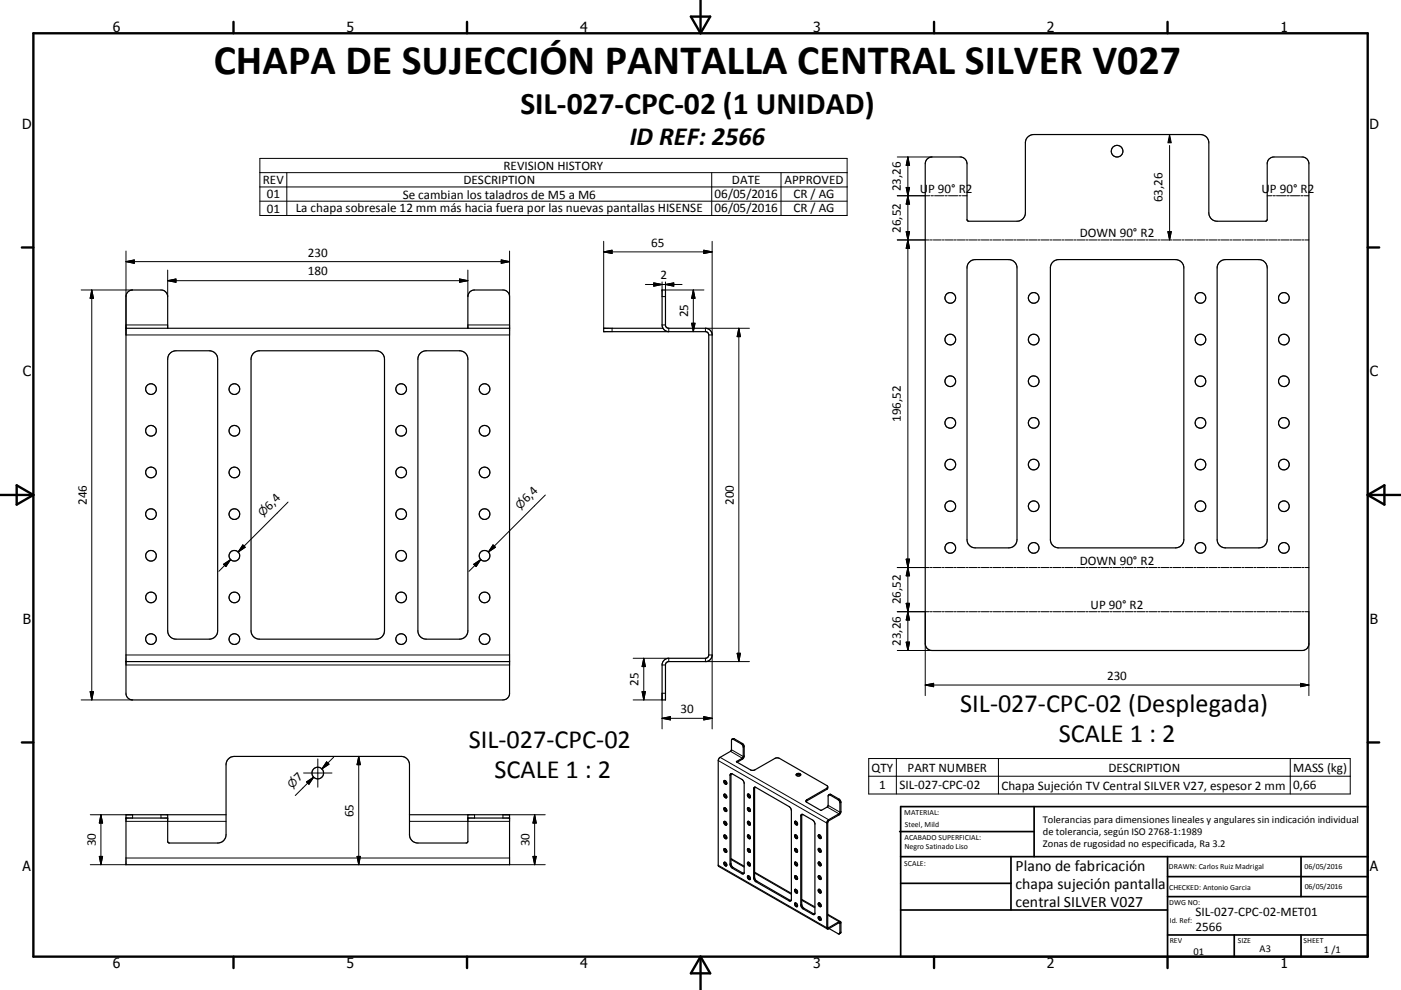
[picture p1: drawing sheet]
<svg xmlns="http://www.w3.org/2000/svg" width="420mm" height="297mm" viewBox="0 0 420 297" stroke-linecap="round" stroke-linejoin="round" font-family="sans-serif">
<g fill="none" stroke="#000" stroke-width=".36">
<path d="M277.9 47.8l.8-.6 .7-.1h8.5a2.07 2.07 0 0 1 2 2l.1 17 .4 .3h14.5a2.5 2.5 0 0 0 2.5-2.5v-21a2.5 2.5 0 0 1 2.5-2.5h50a2.49 2.49 0 0 1 2.5 2.5v21a2.5 2.5 0 0 0 2.5 2.5l14.8-.1 .2-.4v-16.8a1.97 1.97 0 0 1 2-2h8.5a2.02 2.02 0 0 1 2 2v144.1a1.98 1.98 0 0 1-2 2h-111a2.06 2.06 0 0 1-2-2v-144.1zM290.5 78.7l.6-.4 1-.4h10.3a2.5 2.5 0 0 1 2.5 2.5v81.5a2.5 2.5 0 0 1-2.5 2.5h-10a2.5 2.5 0 0 1-2.5-2.5v-81.5l.2-1.1zM315.5 78.7l.9-.6 1-.2h35a2.49 2.49 0 0 1 2.5 2.5v81.5a2.49 2.49 0 0 1-2.5 2.5h-35a2.5 2.5 0 0 1-2.5-2.5v-81.5l.1-.7zM365.8 78.5l.9-.5 .7-.1h10a2.5 2.5 0 0 1 2.5 2.5v81.5a2.51 2.51 0 0 1-2.5 2.5h-10a2.49 2.49 0 0 1-2.5-2.5v-81.5l.2-1.1zM37.8 98.5h115M50.3 98.5v-9.5a2.02 2.02 0 0 0-2-2h-8.5a1.97 1.97 0 0 0-2 2v119a1.97 1.97 0 0 0 2 2h111a1.98 1.98 0 0 0 2-2v-119a1.98 1.98 0 0 0-2-2h-8.5a1.97 1.97 0 0 0-2 2v9.5M181 98.5h17.8l-.3-1v-10.5h1v10.5l.4 .8 .6 .2h11a2.03 2.03 0 0 1 2 2v96a2.04 2.04 0 0 1-2 2h-11l-.6 .2-.4 .8v10.5h-1v-10.5a2.03 2.03 0 0 1 2-2h11l.6-.2 .4-.8v-96.2l-.4-.6-.6-.2h-30.5zM198.8 98.5l.7 .7 1 .3M50.9 106.1l.8-.6 1.1-.3h10a2.51 2.51 0 0 1 2.5 2.6v81.4a2.5 2.5 0 0 1-2.5 2.6h-10a2.51 2.51 0 0 1-2.5-2.6v-81.4l.1-.8zM75.9 106.1l.8-.6 1.1-.3h35a2.51 2.51 0 0 1 2.5 2.6v81.4a2.5 2.5 0 0 1-2.5 2.6h-35a2.51 2.51 0 0 1-2.5-2.6v-81.4zM125.9 106.1l.8-.6 1.1-.3h10a2.51 2.51 0 0 1 2.5 2.6v81.4a2.5 2.5 0 0 1-2.5 2.6h-10a2.51 2.51 0 0 1-2.5-2.6v-81.4l.1-.8zM37.8 198.5h115"/>
<path d="M217.3 238.2a.6 .6 0 0 0-.2 .8 .6 .6 0 0 0 .8 .3M217.3 234.1a.6 .6 0 0 0-.2 .8 .6 .6 0 0 0 .8 .3M217.3 234.1a.85 .85 0 0 1 .6 1.1M217.3 238.2a.85 .85 0 0 1 .6 1.1M217.3 234.1l.1 .7 .5 .3M217.3 238.2l.1 .6 .5 .4M219.2 232.1l-.1 27 .6 1.1 3.3 1.8M219.3 232.1l-.4 .5v26.8l.7 1.1 2.8 1.6 .6-.1M219.3 232.1l3.3 1.8 .5 1-.1 27.1M219.5 221.8l2.9 1.5 .4 .7v3.1l-.2 .4-1.8 1 4.3 2.5h1.1l6.1-3.5 1-.1 14.6 8.3a.69 .69 0 0 1 0 1.1l-6.2 3.7M219.5 221.8l.6-.2 2.6 1.5 .4 .7-.1 3.6-2 1.3M219.5 221.8l-.3 3.4-3.3 2-.6 1 .1 31.7 32.6 18.8"/>
<path d="M224.1 238.3a.6 .6 0 0 1 .8 .3 .6 .6 0 0 1-.2 .8 .91 .91 0 0 1-.6-1.1zM224.4 238.2l.1 .6 .5 .4M226.1 236.3h.5l9.9 5.7 .7 .8 .1 27-.3 .5-.5-.1-9.9-5.6-.6-.9v-27.2zM226.3 236.2v27.4l.5 .7 10.4 5.9M238.7 232.6a.95 .95 0 0 1 1.3 0M238.8 232.2a.7 .7 0 0 1 .7-.2 .7 .7 0 0 1 .5 .6 .71 .71 0 0 1-.7 .2 .71 .71 0 0 1-.5-.6zM248.2 236.2l-6.3 3.7-.2 .6M248.5 238.5l-.2 .3v2.9l-.3 .4-1.8 1-4.5-2.6M248.5 238.5l.5-.2 2.8 1.7 .3 .7v2.8l-.6 1-3.1 1.8-.2 .3v31.6l.2 .1 3.1-1.8h.4M248.5 238.5h.4l2.8 1.8 .1 3.5-.3 .4-3.1 1.7-.5 .8v31.8l.1 .2M37.8 245.4h12.5M50.3 244.4v8l.3 .5h14.7a2.5 2.5 0 0 0 2.5-2.5v-21a2.51 2.51 0 0 1 2.5-2.5h50a2.5 2.5 0 0 1 2.5 2.5v21a2.51 2.51 0 0 0 2.5 2.5h14.6l.4-.5v-8"/>
<path d="M67.8 244.4h-30v15h115v-15h-30M140.3 245.4h12.5M217.1 242.4a.61 .61 0 0 1 .7 .3 .61 .61 0 0 1-.2 .8 .89 .89 0 0 1-.5-1.1zM217.1 250.5a.64 .64 0 0 1 .7 .4 .64 .64 0 0 1-.2 .7 .81 .81 0 0 1-.5-1.1zM217.1 254.6a.64 .64 0 0 1 .7 .4 .64 .64 0 0 1-.2 .7 .81 .81 0 0 1-.5-1.1zM217.3 258.7a.6 .6 0 0 0-.2 .7 .6 .6 0 0 0 .8 .3M217.3 246.4a.6 .6 0 0 0-.1 .8 .6 .6 0 0 0 .7 .2M217.3 258.7a.85 .85 0 0 1 .6 1M217.3 246.4a.82 .82 0 0 1 .6 1M217.3 258.8l.2 .6 .4 .3M217.3 258.7v.1M217.3 242.3l.1 .6 .5 .4"/>
<path d="M217.3 246.4l.1 .6 .5 .4M217.3 250.5l.1 .6 .5 .4M217.3 254.6l.1 .6 .5 .4M217.4 258.7l-.1 .1M219.1 257.7l4 2.2M224.1 246.5a.6 .6 0 0 1 .8 .3 .6 .6 0 0 1-.2 .8 .91 .91 0 0 1-.6-1.1zM224.1 250.6a.6 .6 0 0 1 .7 .3 .6 .6 0 0 1-.1 .7 .9 .9 0 0 1-.6-1zM224.1 254.7a.6 .6 0 0 1 .8 .3 .6 .6 0 0 1-.2 .7 .9 .9 0 0 1-.6-1zM224.1 258.8a.59 .59 0 0 1 .7 .2 .59 .59 0 0 1-.1 .8 .85 .85 0 0 1-.6-1zM224.1 242.4a.6 .6 0 0 1 .8 .3 .6 .6 0 0 1-.2 .8 .91 .91 0 0 1-.6-1.1zM224.4 254.6l.1 .6 .5 .4M224.4 246.4l.1 .6 .5 .4"/>
<path d="M224.4 242.3l.1 .6 .5 .4M224.4 258.7l.1 .6 .5 .3M224.4 250.5l.1 .6 .5 .4M238.3 246.5a.59 .59 0 0 1 .7 .3 .59 .59 0 0 1-.2 .7 .86 .86 0 0 1-.5-1zM238.3 254.6a.66 .66 0 0 1 .7 .3 .66 .66 0 0 1-.1 .8 .82 .82 0 0 1-.6-1.1zM238.5 258.6a.6 .6 0 0 0-.1 .8 .6 .6 0 0 0 .7 .2M238.5 250.5a.6 .6 0 0 0-.1 .7 .6 .6 0 0 0 .7 .3M238.5 258.6a.82 .82 0 0 1 .6 1M238.5 250.5a.85 .85 0 0 1 .6 1M238.5 258.6l.1 .6 .5 .4M238.5 246.4l.1 .6 .5 .4M238.5 250.5l.1 .6 .5 .3"/>
<path d="M238.5 254.5l.1 .6 .5 .4M240.2 244.4l.4-.1 3.2 1.8 .5 1v27l-.2 .3-3.5-1.8-.5-1.1v-26.7zM240.5 244.3l-.1 27 .5 1.1 3.3 1.9M245.4 250.5a.6 .6 0 0 1 .7 .3 .6 .6 0 0 1-.2 .8 .85 .85 0 0 1-.5-1.1zM245.4 254.6a.6 .6 0 0 1 .7 .3 .6 .6 0 0 1-.2 .8 .85 .85 0 0 1-.5-1.1zM245.4 258.6a.63 .63 0 0 1 .7 .4 .63 .63 0 0 1-.2 .8 .79 .79 0 0 1-.5-1.2zM245.6 258.6l.1 .6 .5 .4M245.6 250.4l.1 .6 .5 .4M245.6 254.5l.1 .6 .5 .4M224.1 262.8a.59 .59 0 0 1 .7 .3 .59 .59 0 0 1-.1 .8 .86 .86 0 0 1-.6-1.1zM224.4 262.7l.1 .7 .5 .3M226.2 261.7l11.1 6.3"/>
<path d="M238.3 262.8a.6 .6 0 0 1 .7 .3 .6 .6 0 0 1-.2 .8 .9 .9 0 0 1-.5-1.1zM238.3 266.9a.6 .6 0 0 1 .7 .3 .6 .6 0 0 1-.2 .8 .9 .9 0 0 1-.5-1.1zM238.5 270.9a.6 .6 0 0 0-.1 .7 .6 .6 0 0 0 .7 .3M238.5 270.9l.5 .4 .1 .6M238.5 262.7l.1 .6 .5 .4M238.5 266.8l.1 .6 .5 .4M238.5 270.9l.1 .6 .5 .4M240.4 269.8l3.9 2.3M245.4 266.9a.59 .59 0 0 1 .7 .3 .59 .59 0 0 1-.2 .7 .81 .81 0 0 1-.5-1zM245.4 271a.59 .59 0 0 1 .7 .3 .59 .59 0 0 1-.2 .7 .81 .81 0 0 1-.5-1zM245.4 275a.66 .66 0 0 1 .6 .4 .66 .66 0 0 1 0 .7 .79 .79 0 0 1-.6-1.1zM245.4 262.7a.63 .63 0 0 1 .7 .4 .63 .63 0 0 1-.2 .8 .79 .79 0 0 1-.5-1.2z"/>
<path d="M245.6 275l.1 .6 .5 .4M245.6 266.8l.1 .6 .5 .4M245.6 270.9l.1 .6 .5 .4M245.6 262.7l.1 .6 .5 .4M248 278.7l.4-.1 3.3-1.8v3.4M248.2 274.3l3.7 2.2M248.6 278.6l3.1 1.6M251.9 276.5l.2 .3v2.8l-.4 .6"/>
<circle cx="334.9" cy="45.4" r="1.75"/>
<circle cx="284.9" cy="89.4" r="1.6"/>
<circle cx="309.9" cy="89.4" r="1.6"/>
<circle cx="359.9" cy="89.4" r="1.6"/>
<circle cx="384.9" cy="89.4" r="1.6"/>
<circle cx="45.3" cy="116.7" r="1.6"/>
<circle cx="70.3" cy="116.7" r="1.6"/>
<circle cx="120.3" cy="116.7" r="1.6"/>
<circle cx="145.3" cy="116.7" r="1.6"/>
<circle cx="284.9" cy="101.9" r="1.6"/>
<circle cx="284.9" cy="114.4" r="1.6"/>
<circle cx="309.9" cy="101.9" r="1.61"/>
<circle cx="309.9" cy="114.4" r="1.61"/>
<circle cx="359.9" cy="114.4" r="1.6"/>
<circle cx="359.9" cy="101.9" r="1.6"/>
<circle cx="384.9" cy="101.9" r="1.61"/>
<circle cx="384.9" cy="114.4" r="1.6"/>
<circle cx="45.3" cy="129.2" r="1.6"/>
<circle cx="70.3" cy="129.2" r="1.61"/>
<circle cx="120.3" cy="129.2" r="1.61"/>
<circle cx="145.3" cy="129.2" r="1.6"/>
<circle cx="284.9" cy="139.4" r="1.6"/>
<circle cx="284.9" cy="126.9" r="1.6"/>
<circle cx="309.9" cy="139.4" r="1.6"/>
<circle cx="309.9" cy="126.9" r="1.6"/>
<circle cx="359.9" cy="126.9" r="1.6"/>
<circle cx="359.9" cy="139.4" r="1.59"/>
<circle cx="384.9" cy="139.4" r="1.59"/>
<circle cx="384.9" cy="126.9" r="1.59"/>
<circle cx="45.3" cy="141.7" r="1.6"/>
<circle cx="45.3" cy="154.2" r="1.59"/>
<circle cx="70.3" cy="154.2" r="1.6"/>
<circle cx="70.3" cy="141.7" r="1.6"/>
<circle cx="120.3" cy="141.7" r="1.61"/>
<circle cx="120.3" cy="154.2" r="1.6"/>
<circle cx="145.3" cy="141.7" r="1.6"/>
<circle cx="145.3" cy="154.2" r="1.59"/>
<circle cx="284.9" cy="151.9" r="1.6"/>
<circle cx="309.9" cy="151.9" r="1.6"/>
<circle cx="359.9" cy="151.9" r="1.59"/>
<circle cx="384.9" cy="151.9" r="1.59"/>
<circle cx="45.3" cy="179.2" r="1.61"/>
<circle cx="45.3" cy="166.7" r="1.6"/>
<circle cx="70.3" cy="179.2" r="1.6"/>
<circle cx="70.3" cy="166.7" r="1.61"/>
<circle cx="120.3" cy="166.7" r="1.61"/>
<circle cx="120.3" cy="179.2" r="1.6"/>
<circle cx="145.3" cy="179.2" r="1.59"/>
<circle cx="145.3" cy="166.7" r="1.59"/>
<circle cx="284.9" cy="164.4" r="1.6"/>
<circle cx="309.9" cy="164.4" r="1.61"/>
<circle cx="359.9" cy="164.4" r="1.6"/>
<circle cx="384.9" cy="164.4" r="1.6"/>
<circle cx="45.3" cy="191.7" r="1.6"/>
<circle cx="70.3" cy="191.7" r="1.6"/>
<circle cx="120.3" cy="191.7" r="1.6"/>
<circle cx="145.3" cy="191.7" r="1.59"/>
<circle cx="95.3" cy="231.9" r="1.75"/>
</g>
<g fill="none" stroke="#000" stroke-width=".3">
<path d="M77.9 47.5h176.1v17.1h-176.1zM77.9 51.8h176.1M77.9 56.1h176.1M86 51.8v12.8M213.4 51.8v12.8M234.2 51.8v12.8M269 58.7h9.8M269 47.1h10.4M271.7 56.2h1l-.5 2.5zM272.2 47.1v148.1M272.2 47.1l.5 2.5h-1zM272.2 58.7l.5 2.5h-1z"/>
<path d="M279.1 58.7h.7M280.2 58.7h2.8M283.3 58.7h.7M284.4 58.7h2.7M287.5 58.7h.7M288.5 58.7h1.4M350.7 43.6v28.4M379.9 58.7h1.4M381.6 58.7h.8M382.7 58.7h2.8M385.8 58.7h.7M386.9 58.7h2.7"/>
<path d="M390 58.7h.7M391 58.7h1.4M37.8 75.3v25.2h115v-25.2M37.8 78.5h115M37.8 78.5l2.5-.5v1zM77.9 60.4h176.1M150.3 78l2.5 .5-2.5 .5zM181 75.6l2.5-.5v1zM181 75.6h32.5M181 72.4v26.1M211 75.1l2.5 .5-2.5 .5zM213.5 72.4v28.1h-1"/>
<path d="M269 72h9.6M271.7 69.5l1 5h-1l1-5zM278.9 72h.6M279.8 72h2.4M282.5 72h.6M283.4 72h2.4M286.1 72h.6M287 72h2.4M289.7 72h.6M290.6 72h2.4M293.3 72h.6M294.2 72h2.4"/>
<path d="M296.9 72h.6M297.8 72h2.4M300.5 72h.6M301.4 72h2.4M304.1 72h.6M305 72h2.4M307.6 72h.7M308.6 72h2.3M311.3 72h.5M312.1 72h2.4M314.8 72h.6M315.8 72h2.3"/>
<path d="M318.4 72h.6M319.3 72h2.4M322 72h.6M322.9 72h2.4M325.6 72h.6M326.5 72h2.4M329.2 72h.6M330.1 72h2.4M332.8 72h.6M333.7 72h2.4M336.4 72h.6M337.3 72h2.4"/>
<path d="M340 72h.6M340.9 72h2.4M343.6 72h.6M344.5 72h2.4M347.2 72h.6M348.1 72h2.4M350.1 69.5h1.1l-.5 2.5zM350.8 72h.6M351.7 72h2.4M354.4 72h.6M355.3 72h2.4M358 72h.6"/>
<path d="M358.9 72h2.4M361.6 72h.6M362.5 72h2.4M365.2 72h.6M366.1 72h2.4M368.8 72h.6M369.7 72h2.3M372.3 72h.7M373.2 72h2.5M376 72h.5M376.8 72h2.4M379.5 72h.6"/>
<path d="M380.4 72h2.4M383.1 72h.6M384 72h2.4M386.7 72h.6M387.6 72h2.4M390.3 72h.6M391.2 72h1.2M24.3 87h15.5M27.5 87l.5 2.5h-1zM27.5 87v123M37.8 97.5h12.5M50.3 84.2h90"/>
<path d="M50.3 84.2l2.5-.5v1zM50.3 81v8M137.8 83.7l2.5 .5-2.5 .5zM140.3 97.5h12.5M140.3 81v8M183.5 98.5v1M193.5 85.3h11M196 84.9l2.5 .4-2.5 .6zM198.5 97.5h1M198.5 89h1M198.5 84.6v2.4M199.5 84.6v2.4h11.5"/>
<path d="M199.5 85.3l2.5-.4v1zM200.5 98.5v1M207.4 97h1l-.5 2.5zM207.9 87v12.5M207.9 87l.5 2.5h-1zM221.5 98.5v100M221.5 98.5l.5 2.5h-1zM224.7 98.5h-13.2v1M86.4 150.6l-15 15M163.5 148.5l-17.1 17.1M67 169.3l2.1-1.4-1.4 2.1zM69.1 167.9l-3.5 3.5"/>
<path d="M72.8 163.5l.7 .7-2.1 1.4zM73.2 163.8l-1.8 1.8M142 169.3l2.1-1.4-1.4 2.1zM144.1 167.9l-3.5 3.5M147.8 163.5l.7 .7-2.1 1.4zM148.2 163.8l-1.8 1.8M269 170.3h9.6M271.7 167.8h1l-1 5h1zM278.9 170.3h.6M279.8 170.3h2.4M282.5 170.3h.6M283.4 170.3h2.4"/>
<path d="M286.1 170.3h.6M287 170.3h2.4M289.7 170.3h.6M290.6 170.3h2.4M293.3 170.3h.6M294.2 170.3h2.4M296.9 170.3h.6M297.8 170.3h2.4M300.5 170.3h.6M301.4 170.3h2.4M304.1 170.3h.6M305 170.3h2.4"/>
<path d="M307.6 170.3h.7M308.6 170.3h2.3M311.3 170.3h.5M312.1 170.3h2.4M314.8 170.3h.6M315.8 170.3h2.3M318.4 170.3h.6M319.3 170.3h2.4M322 170.3h.6M322.9 170.3h2.4M325.6 170.3h.6M326.5 170.3h2.4"/>
<path d="M329.2 170.3h.6M330.1 170.3h2.4M332.8 170.3h.6M333.7 170.3h2.4M336.4 170.3h.6M337.3 170.3h2.4M340 170.3h.6M340.9 170.3h2.4M343.6 170.3h.6M344.5 170.3h2.4M347.2 170.3h.6M348.1 170.3h2.4"/>
<path d="M350.8 170.3h.6M351.7 170.3h2.4M354.4 170.3h.6M355.3 170.3h2.4M358 170.3h.6M358.9 170.3h2.4M361.6 170.3h.6M362.5 170.3h2.4M365.2 170.3h.6M366.1 170.3h2.4M368.8 170.3h.6M369.7 170.3h2.3"/>
<path d="M372.3 170.3h.7M373.2 170.3h2.5M376 170.3h.5M376.8 170.3h2.4M379.5 170.3h.6M380.4 170.3h2.4M383.1 170.3h.6M384 170.3h2.4M386.7 170.3h.6M387.6 170.3h2.4M390.3 170.3h.6M391.2 170.3h1.2"/>
<path d="M37.8 196.5h115M37.8 199.5h115M189.8 197.5h10.7v1M193 197.5v12.5M193 197.5l.5 2.5h-1zM198.5 199.5h1M211.5 197.5v1h13.2M212.5 196.5h1v22.2M221 196h1l-.5 2.5zM269 183.5h9.6M269 195.2h10.4M271.7 181h1l-1 5h1z"/>
<path d="M271.7 192.6h1l-.5 2.6zM277.4 183.5v25.2M278.9 183.5h.6M279.8 183.5h2.4M282.5 183.5h.6M283.4 183.5h2.4M286.1 183.5h.6M287 183.5h2.4M289.7 183.5h.6M290.6 183.5h2.4M293.3 183.5h.6M294.2 183.5h2.4"/>
<path d="M296.9 183.5h.6M297.8 183.5h2.4M300.5 183.5h.6M301.4 183.5h2.4M304.1 183.5h.6M305 183.5h2.4M307.6 183.5h.7M308.6 183.5h2.3M311.3 183.5h.5M312.1 183.5h2.4M314.8 183.5h.6M315.8 183.5h2.3"/>
<path d="M318.4 183.5h.6M319.3 183.5h2.4M322 183.5h.6M322.9 183.5h2.4M325.6 183.5h.6M326.5 183.5h2.4M329.2 183.5h.6M330.1 183.5h2.4M332.8 183.5h.6M333.7 183.5h2.4M336.4 183.5h.6M337.3 183.5h2.4"/>
<path d="M340 183.5h.6M340.9 183.5h2.4M343.6 183.5h.6M344.5 183.5h2.4M347.2 183.5h.6M348.1 183.5h2.4M350.8 183.5h.6M351.7 183.5h2.4M354.4 183.5h.6M355.3 183.5h2.4M358 183.5h.6M358.9 183.5h2.4"/>
<path d="M361.6 183.5h.6M362.5 183.5h2.4M365.2 183.5h.6M366.1 183.5h2.4M368.8 183.5h.6M369.7 183.5h2.3M372.3 183.5h.7M373.2 183.5h2.5M376 183.5h.5M376.8 183.5h2.4M379.5 183.5h.6M380.4 183.5h2.4"/>
<path d="M383.1 183.5h.6M384 183.5h2.4M386.7 183.5h.6M387.6 183.5h2.4M390.3 183.5h.6M391.2 183.5h1.2v25.2M24.3 210h15.5M27 207.5h1l-.5 2.5zM189.8 210h8.7M192.5 207.5h1l-.5 2.5zM198.5 215.5h15M198.5 215.5l2.5-.5v1z"/>
<path d="M199.5 208h-1v10.7M211 215l2.5 .5-2.5 .5zM277.4 205.5h115M277.4 205.5l2.5-.5v1zM389.9 205l2.5 .5-2.5 .5zM91 231.9h8.5M91.9 234.6l2.1-1.4-1.4 2.1zM94 233.2l-5.5 5.5M95.3 227.7v8.5M97.9 228.6l.7 .7-2.1 1.4zM100 227.2l-3.5 3.5M107.6 226.9v32.5"/>
<path d="M107.6 226.9l.4 2.5h-1zM215.3 228.2l32.6 18.7 .3-.1M215.9 227.2l32.5 18.7v.4M219 225.4l3.6 2.1v.3M219.1 232.4l-.2 .2M219.3 224.9l3.5 2.1 .3-.2M220.1 221.6l-.2 .2M220.8 228.4v.2M222.6 223l-.3 .2M223.1 224l-.3 .2M226.2 236.5l-.2 .2M241.9 239.9v.3"/>
<path d="M247.9 236.5v.3M249.1 238.4l-.2 .1M251.5 239.7l-.2 .2M260.5 227.6h144.3v10.6h-144.3zM260.5 232.9h144.3M268.7 227.6v10.6M299.3 227.6v10.6M386.8 227.6v10.6M27.1 244.4h12.7v1M27.1 259.4h10.7M29.8 256.9h1l-.5 2.5zM30.3 244.4l.5 2.5h-1z"/>
<path d="M30.3 244.4v15M37.8 246.4h30M37.8 257.4h115M48.3 244.4v1M107 256.9h1l-.4 2.5zM122.8 246.4h30M142.3 244.4v1M152.8 259.4h10.7M159.8 256.9h1l-.5 2.5zM160.3 244.4v15M160.3 244.4l.5 2.5h-1zM163.5 244.4h-12.7v1"/>
<path d="M215.3 259.6l32.6 18.7 .3-.1 .2 .1v.3M219.1 257.9l4 2.3M219.1 259.1l-.2 .1M240.4 244.7l-.3 .1M248 242.1l3.5 2.1v.3M248.3 241.6l3.5 2.1 .3-.2M252.1 240.7l-.3 .2M219.9 260.3l-.3 .2M222.7 261.9l-.3 .2M226.2 261.9l11.1 6.4M226.2 263.2l-.2 .1M226.9 264.4l-.3 .2"/>
<path d="M236.8 270.1l-.3 .1M240.4 270.1l3.9 2.3M240.4 271.3l-.3 .2M241.1 272.5l-.3 .2M243.9 274.2l-.3 .1M248.2 274.6l3.3 1.9v.3l.3 .2 .3-.2M252.1 279.6l-.3 .2"/>
</g>
<g fill="none" stroke="#000" stroke-width=".71">
<path d="M10 10h400v277h-400zM70 6.6v3.4M140 6.6v3.4M207.1 5h5.8l-2.9 5zM210 0v10M280 6.6v3.4M350 6.6v3.4M6.6 74.2h3.4M410 74.2h3.5M0 148.5h10M5 145.6l5 2.9-5 2.9zM410 148.5h10.1"/>
<path d="M410 148.5l5.1-2.9v5.8zM6.6 222.7h3.4M410 222.7h3.5M70 287v3.4M140 287v3.4M210 287v10M210 287l2.9 5h-5.8zM280 287v3.4M350 287v3.4"/>
</g>
<g fill="none" stroke="#000" stroke-width=".51">
<path d="M269.7 249.5h40.3M270 242h140v45h-140zM270 257h140M303.1 257v16M310 242v15M350 257v30M390.1 257v12M270 265h33.1M270 273h80M350 269h60M350 263h60M350 280.5h60"/>
<path d="M370 280.5v6.5M390.1 280.5v6.5"/>
</g>
<g fill="#000" stroke="#000" stroke-width=".3">
<path d="M271.7 56.2h1l-.5 2.5zM272.2 47.1l.5 2.5h-1zM350.7 40.4l.5 2.5h-1.1zM37.8 78.5l2.5-.5v1zM150.3 78l2.5 .5-2.5 .5zM181 75.6l2.5-.5v1zM211 75.1l2.5 .5-2.5 .5zM271.7 69.5h1l-.5 2.5zM272.2 58.7l.5 2.5h-1zM272.2 72l.5 2.5h-1zM350.1 69.5h1.1l-.5 2.5zM27.5 87l.5 2.5h-1z"/>
<path d="M50.3 84.2l2.5-.5v1zM137.8 83.7l2.5 .5-2.5 .5zM196 84.9l2.5 .4-2.5 .6zM199.5 85.3l2.5-.4v1zM207.4 97h1l-.5 2.5zM207.9 87l.5 2.5h-1zM221.5 98.5l.5 2.5h-1zM67 169.3l2.1-1.4-1.4 2.1zM72.8 163.5l.7 .7-2.1 1.4zM142 169.3l2.1-1.4-1.4 2.1zM147.8 163.5l.7 .7-2.1 1.4zM271.7 167.8h1l-.5 2.5z"/>
<path d="M272.2 170.3l.5 2.5h-1zM193 197.5l.5 2.5h-1zM221 196h1l-.5 2.5zM271.7 181h1l-.5 2.5zM271.7 192.6h1l-.5 2.6zM272.2 183.5l.5 2.5h-1zM27 207.5h1l-.5 2.5zM192.5 207.5h1l-.5 2.5zM198.5 215.5l2.5-.5v1zM211 215l2.5 .5-2.5 .5zM277.4 205.5l2.5-.5v1zM389.9 205l2.5 .5-2.5 .5z"/>
<path d="M91.9 234.6l2.1-1.4-1.4 2.1zM97.9 228.6l.7 .7-2.1 1.4zM107.6 226.9l.4 2.5h-1zM29.8 256.9h1l-.5 2.5zM30.3 244.4l.5 2.5h-1zM107 256.9h1l-.4 2.5zM159.8 256.9h1l-.5 2.5zM160.3 244.4l.5 2.5h-1z"/>
</g>
<text font-size="12.6" x="64.1" y="22.3">CHAPA DE SUJECCIÓN PANTALLA CENTRAL SILVER V027</text>
<text font-size="9.4" x="156" y="34.1">SIL-027-CPC-02 (1 UNIDAD)</text>
<g font-size="7.9">
<text x="188.8" y="43.6">ID REF: 2566</text>
<text x="287.9" y="213.6">SIL-027-CPC-02 (Desplegada)</text>
<text x="140.5" y="224.4">SIL-027-CPC-02</text>
<text x="317.4" y="222.6">SCALE 1 : 2</text>
<text x="148.3" y="233.3">SCALE 1 : 2</text>
</g>
<g font-size="4.7">
<text x="304.5" y="261.2">Plano de fabricación</text>
<text x="304.5" y="266.6">chapa sujeción pantalla</text>
<text x="304.5" y="272">central SILVER V027</text>
</g>
<g font-size="4.2">
<text x="33.9" y="9.6">6</text>
<text x="103.9" y="9.6">5</text>
<text x="173.9" y="9.6">4</text>
<text x="243.8" y="9.6">3</text>
<text x="313.9" y="9.6">2</text>
<text x="383.9" y="9.6">1</text>
<text x="6.7" y="38.7">D</text>
<text x="410.5" y="38.7">D</text>
<text x="6.9" y="112.9">C</text>
<text x="410.7" y="112.9">C</text>
<text x="6.9" y="187.1">B</text>
<text x="410.7" y="187.1">B</text>
<text x="6.8" y="261.4">A</text>
<text x="410.7" y="261.4">A</text>
<text x="33.9" y="290.4">6</text>
<text x="103.9" y="290.4">5</text>
<text x="173.9" y="290.4">4</text>
<text x="243.8" y="290.4">3</text>
<text x="313.9" y="290.4">2</text>
<text x="383.9" y="290.4">1</text>
</g>
<g font-size="3.9">
<text x="151" y="51">REVISION HISTORY</text>
<text x="78.8" y="55.2">REV</text>
<text x="80" y="59.5">01</text>
<text x="120.7" y="59.6">Se cambian los taladros de M5 a M6</text>
<text x="138.9" y="55.2">DESCRIPTION</text>
<text x="214.2" y="59.4">06/05/2016</text>
<text x="219.5" y="55.2">DATE</text>
<text x="235.2" y="55.2">APPROVED</text>
<text x="237.9" y="59.4">CR / AG</text>
<text x="270.1" y="57.4" transform="rotate(-90 270.1 57.4)">23,26</text>
<text x="275.8" y="57.9">U</text>
<text x="278.3" y="57.9">P 90° R2</text>
<text x="378.2" y="57.9">U</text>
<text x="380.7" y="57.9">P 90° R2</text>
<text x="80" y="63.8">01</text>
<text x="88.7" y="63.5">La chapa sobresale 12 mm más hacia fuera por las nuevas pantallas HISENSE</text>
<text x="214.2" y="63.7">06/05/2016</text>
<text x="237.9" y="63.7">CR / AG</text>
<text x="348.6" y="60.7" transform="rotate(-90 348.6 60.7)">63,26</text>
<text x="270.1" y="69.8" transform="rotate(-90 270.1 69.8)">26,52</text>
<text x="323.8" y="71.2">DOWN 90° R2</text>
<text x="92.3" y="77">230</text>
<text x="195.2" y="74">65</text>
<text x="92.3" y="82.6">180</text>
<text x="198" y="83.8">2</text>
<text x="206.3" y="95.2" transform="rotate(-90 206.3 95.2)">25</text>
<text x="270.1" y="126.7" transform="rotate(-90 270.1 126.7)">196,52</text>
<text x="26" y="151.5" transform="rotate(-90 26 151.5)">246</text>
<text x="80.8" y="153.2" transform="rotate(-45 80.8 153.2)">6,4</text>
<text x="157.9" y="151" transform="rotate(-45 157.9 151)">6,4</text>
<text x="220" y="151.5" transform="rotate(-90 220 151.5)">200</text>
<text x="323.8" y="169.4">DOWN 90° R2</text>
<text x="270.1" y="181.4" transform="rotate(-90 270.1 181.4)">26,52</text>
<text x="327" y="182.7">UP 90° R2</text>
<text x="270.1" y="193.8" transform="rotate(-90 270.1 193.8)">23,26</text>
<text x="331.9" y="204">230</text>
<text x="191.4" y="205.7" transform="rotate(-90 191.4 205.7)">25</text>
<text x="204" y="214">30</text>
<text x="261.3" y="231.5">QTY</text>
<text x="272" y="231.5">PART NUMBER</text>
<text x="332.3" y="231.5">DESCRIPTION</text>
<text x="387.7" y="231.6">MASS (kg)</text>
<text x="89.6" y="234.6" transform="rotate(-45 89.6 234.6)">7</text>
<text x="263.6" y="236.8">1</text>
<text x="269.7" y="236.8">SIL-027-CPC-02</text>
<text x="300.2" y="236.9">Chapa Sujeción TV Central SILVER V27, espesor 2 mm</text>
<text x="387.7" y="236.8">0,66</text>
<text x="106" y="245.1" transform="rotate(-90 106 245.1)">65</text>
<text x="28.7" y="253.9" transform="rotate(-90 28.7 253.9)">30</text>
<text x="158.7" y="253.9" transform="rotate(-90 158.7 253.9)">30</text>
<text x="358.4" y="274.9">SIL-027-CPC-02-MET01</text>
<text x="358.4" y="279.4">2566</text>
</g>
<g font-size="3.3">
<text x="78.8" y="155.1" transform="rotate(-45 78.8 155.1)">⌀</text>
<text x="156" y="153" transform="rotate(-45 156 153)">⌀</text>
<text x="87.5" y="236.6" transform="rotate(-45 87.5 236.6)">⌀</text>
</g>
<g font-size="3.1">
<text x="312.7" y="246.8">Tolerancias para dimensiones lineales y angulares sin indicación individual</text>
<text x="312.7" y="250.4">de tolerancia, según ISO 2768-1:1989</text>
<text x="312.7" y="254">Zonas de rugosidad no especificada, Ra 3.2</text>
<text x="357.8" y="286.5">01</text>
<text x="377.6" y="285.6">A3</text>
<text x="396.9" y="285.9">1 /1</text>
</g>
<g font-size="2.4">
<text x="271.1" y="244.4">MATERIAL:</text>
<text x="271.2" y="252">ACABADO SUPERFICIAL:</text>
<text x="271.3" y="248">Steel, Mild</text>
<text x="271.2" y="254.7">Negro Satinado Liso</text>
<text x="271.1" y="259.7">SCALE:</text>
<text x="350.4" y="260.8">DRAWN: Carlos Ruiz Madrigal</text>
<text x="391.1" y="260.6">06/05/2016</text>
<text x="350.5" y="267">CHECKED: Antonio Garcia</text>
<text x="391.2" y="266.7">06/05/2016</text>
<text x="350.5" y="271.4">DWG NO:</text>
<text x="350.7" y="276.9">Id. Ref:</text>
<text x="350.7" y="282.8">REV</text>
<text x="371.1" y="282.9">SIZE</text>
<text x="390.8" y="283">SHEET</text>
</g>
</svg>
